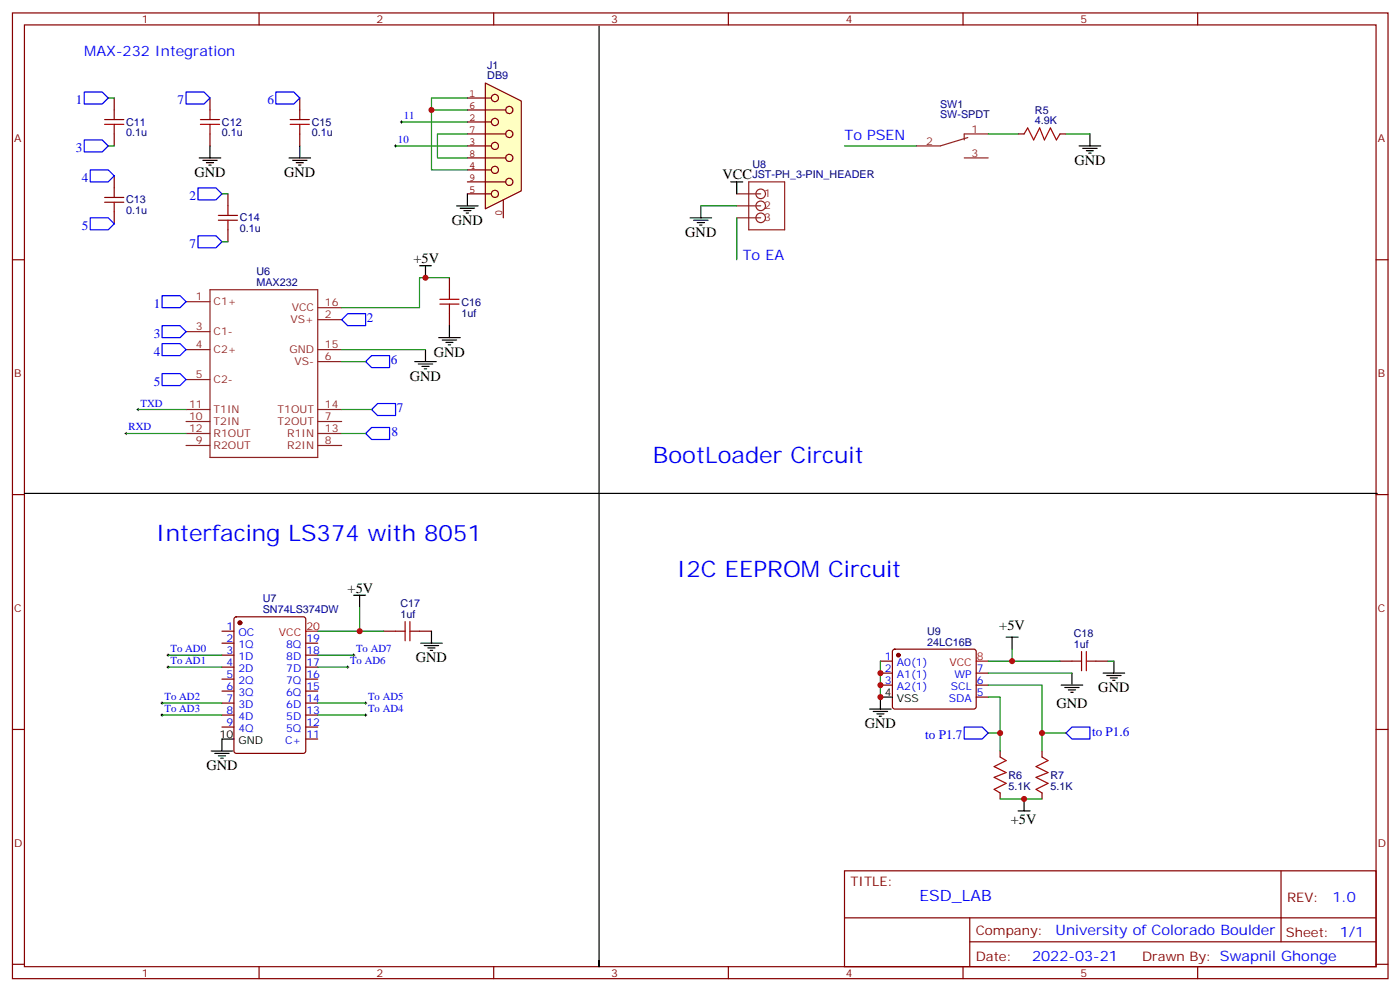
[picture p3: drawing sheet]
<svg xmlns="http://www.w3.org/2000/svg" width="413mm" height="292mm" viewBox="0 0 413 292" stroke-linecap="round" stroke-linejoin="round" font-family="sans-serif">
<g fill="none" stroke="#870000" stroke-width=".35">
<path d="M3.7 3.8h405.3v284.3h-405.3zM7.2 7.3h398.3v277.3h-398.3zM76.3 3.8v3.5M145.5 3.8v3.5M214.6 3.8v3.5M283.8 3.8v3.5M352.9 3.8v3.5M33.7 28.9v3.5M33.7 39.4v3.6M61.9 28.9v3.5M61.9 39.4v3.6M88.3 28.9v3.5"/>
<path d="M88.3 39.4v3.6M33.7 51.8v3.5M67.2 57.1v3.5M3.7 76.5h3.5M33.7 62.4v3.5M67.2 67.7v3.5M405.5 76.5h3.5M3.7 145.6h3.5M405.5 145.6h3.5M3.7 214.8h3.5M405.5 214.8h3.5M248.8 256.4h156.7v28.2h-156.7z"/>
<path d="M377.5 256.4v20.9M248.9 270.2h156.5M285.8 277.3h119.6M285.8 270.2v14.2M3.7 283.9h3.5M76.3 284.6v3.5M145.5 284.6v3.5M214.6 284.6v3.5M283.8 284.6v3.5M352.9 284.6v3.5M405.5 283.9h3.5"/>
</g>
<g fill="none" stroke="#8c2424" stroke-width=".35">
<path d="M54.8 97.6h7.1M54.8 88.8h7.1M61.9 85.3h31.7v49.4h-31.7zM93.6 94.1h7.1M93.6 90.6h7.1M54.8 102.9h7.1M54.8 111.8h7.1M93.6 102.9h7.1M93.6 106.5h7.1M54.8 120.6h7.1M54.8 124.1h7.1M54.8 127.6h7.1"/>
<path d="M54.8 131.2h7.1M93.6 120.6h7.1M93.6 124.1h7.1M93.6 127.6h7.1M93.6 131.2h7.1"/>
</g>
<g fill="none" stroke="#a10000" stroke-width=".35">
<path d="M30.8 36.6h5.7M30.8 35.2h5.7M33.7 32.4v2.8M33.7 36.6v2.8M59.1 36.6h5.6M59.1 35.2h5.6M61.9 32.4v2.8M61.9 36.6v2.8M85.5 36.6h5.7M85.5 35.2h5.7M88.3 32.4v2.8M88.3 36.6v2.8"/>
<path d="M30.8 59.5h5.7M30.8 58.1h5.7M33.7 55.3v2.8M33.7 59.5v2.9M64.3 64.8h5.7M64.3 63.4h5.7M67.2 60.6v2.8M67.2 64.8v2.9"/>
</g>
<path d="M143 24.4l10.6 5.3v26.5l-10.6 5.3z" fill="#ffffc2" stroke="#850000" stroke-width=".35"/>
<g fill="none" stroke="#850000" stroke-width=".35">
<path d="M137.7 28.9h7.1M137.7 35.9h7.1M137.7 32.4h11.3M137.7 39.4h11.3M146.9 35.9a1.06 1.06 0 0 0-1.5-.9 1.06 1.06 0 0 0-.2 1.8 1.06 1.06 0 0 0 1.7-.7M146.9 28.9a1.06 1.06 0 0 0-1.5-1 1.06 1.06 0 0 0-.2 1.8 1.06 1.06 0 0 0 1.7-.7M151.1 39.4a1.06 1.06 0 0 0-1.5-.9 1.06 1.06 0 0 0-.2 1.8 1.06 1.06 0 0 0 1.7-.7M151.1 32.4a1.06 1.06 0 0 0-1.5-1 1.06 1.06 0 0 0-.2 1.8 1.06 1.06 0 0 0 1.7-.6M137.7 43h7.1M137.7 50h7.1M137.7 57.1h7.1M137.7 46.5h11.3"/>
<path d="M137.7 53.6h11.3M146.9 57.1a1.06 1.06 0 0 0-1.5-1 1.06 1.06 0 0 0-.2 1.8 1.06 1.06 0 0 0 1.7-.6M146.9 50a1.06 1.06 0 0 0-1.5-.9 1.06 1.06 0 0 0-.2 1.8 1.06 1.06 0 0 0 1.7-.7M146.9 43a1.06 1.06 0 0 0-1.5-1 1.06 1.06 0 0 0-.2 1.8 1.06 1.06 0 0 0 1.7-.6M148.3 58.8v5.3M151.1 53.6a1.06 1.06 0 0 0-1.5-1 1.06 1.06 0 0 0-.2 1.8 1.06 1.06 0 0 0 1.7-.7M151.1 46.5a1.06 1.06 0 0 0-1.5-1 1.06 1.06 0 0 0-.2 1.8 1.06 1.06 0 0 0 1.7-.6"/>
</g>
<g fill="none" stroke="#000" stroke-width=".35">
<path d="M176.5 7.7v276.9v-1.7M321.2 39.4v3.6M58.7 46.5h6.4M59.8 47.2h4.2M60.8 47.9h2.1M61.5 48.6h.7M61.9 43v3.5M85.2 46.5h6.3M86.2 47.2h4.3M87.3 47.9h2.1M88 48.6h.7M88.3 43v3.5"/>
<path d="M137.7 57.1v3.5M215.3 53.6h3.6M217.1 53.6v3.5M318 43h6.3M319.1 43.7h4.2M320.1 44.4h2.1M320.8 45.1h.7M123.6 78.2h3.5M125.4 78.2v3.6M134.5 60.6h6.4M135.6 61.3h4.2M136.7 62h2.1"/>
<path d="M137.4 62.7h.7M203.3 64.1h6.4M204.4 64.8h4.2M205.5 65.5h2.1M206.2 66.3h.7M206.5 60.6v3.5M129.3 99.4h6.3M132.4 95.9v3.5M122.2 106.5h6.4M123.3 107.2h4.2M124.3 107.9h2.1M125 108.6h.7"/>
<path d="M125.4 102.9v3.6M130.3 100.1h4.2M131.4 100.8h2.1M132.1 101.5h.7M7.2 145.3h398.6M104.2 175.3h3.5M106 175.3v3.5M124 189.4h6.3M125 190.1h4.3M126.1 190.8h2.1M126.8 191.5h.7M127.1 185.8v3.6"/>
<path d="M296.5 187.6h3.5M298.2 187.6v3.5M315.9 198.2v3.5M325 198.2h6.4M326.1 198.9h4.2M327.2 199.6h2.1M328.2 194.7v3.5M68.9 217.6h-3.5v3.5M256.3 208.8h6.3M257.3 209.5h4.2M258.4 210.2h2.1M259.1 210.9h.7"/>
<path d="M263 205.2h-3.6v3.6M312.7 201.7h6.4M313.8 202.4h4.2M314.8 203.1h2.1M315.5 203.8h.7M327.9 200.3h.7M62.2 221.1h6.4M63.3 221.8h4.2M64.3 222.5h2.2M65.1 223.2h.7M300 238.8h3.5M301.8 235.2v3.6"/>
</g>
<g fill="none" stroke="#00f" stroke-width=".35">
<path d="M24.8 27.1h5.3l1.8 1.8-1.8 1.7h-5.3zM54.8 27.1h5.3l1.8 1.8-1.8 1.7h-5.3zM81.3 27.1h5.3l1.7 1.8-1.7 1.7h-5.3zM24.8 41.2h5.3l1.8 1.8-1.8 1.7h-5.3zM26.6 50h5.3l1.8 1.8-1.8 1.8h-5.3zM58.3 55.3h5.3l1.8 1.8-1.8 1.7h-5.3zM26.6 64.1h5.3l1.8 1.8-1.8 1.8h-5.3zM58.3 69.4h5.3l1.8 1.8-1.8 1.8h-5.3zM47.8 87.1h5.3l1.7 1.7-1.7 1.8h-5.3zM47.8 95.9h5.3l1.7 1.7-1.7 1.8h-5.3zM100.7 94.1l1.7-1.7h5.3v3.5h-5.3zM47.8 101.2h5.3l1.7 1.7-1.7 1.8h-5.3z"/>
<path d="M47.8 110h5.3l1.7 1.8-1.7 1.7h-5.3zM107.7 106.5l1.8-1.8h5.3v3.5h-5.3zM107.7 127.6l1.8-1.7h5.3v3.5h-5.3zM109.5 120.6l1.8-1.8h5.3v3.5h-5.3zM284.1 214.1h5.3l1.8 1.7-1.8 1.8h-5.3zM314.1 215.8l1.8-1.7h5.3v3.5h-5.3z"/>
</g>
<g fill="none" stroke="#008700" stroke-width=".35">
<path d="M31.9 28.9h1.8M118.3 35.9h19.4M127.1 32.4h10.6M137.7 39.4h-8.8v7.1h8.8M137.7 28.9h-10.6v21.1h10.6M291.2 39.4h8.8M314.1 39.4h7.1M31.9 43h1.8M65.4 57.1h1.8M116.6 43h21.1M248.8 43h21.2M65.4 71.2h1.8"/>
<path d="M206.5 60.6h10.6M217.1 64.1v12.4M132.4 81.8h-8.8v8.8h-22.9M100.7 106.5h7M100.7 102.9h24.7M37.2 127.6h17.6M40.7 120.6h14.1M100.7 127.6h7M100.7 120.6h8.8M106 178.8v7M49.5 192.9h15.9M49.5 196.4h15.9"/>
<path d="M93.6 185.8h19.4M93.6 192.9h10.6M93.6 196.4h8.8M259.4 194.7v10.5M291.2 194.7h21.1M291.2 198.2h24.7M298.2 191.1v3.6M326.5 194.7h1.7M47.8 207h17.6M47.8 210.5h17.6M93.6 207h14.1M93.6 210.5h14.1"/>
<path d="M291.2 205.2h3.5v15.9M291.2 201.7h15.9v19.4M291.2 215.8h3.5M307.1 215.8h7M294.7 235.2h12.4"/>
</g>
<g fill="none" stroke="#a10000" stroke-width=".35">
<path d="M301.8 39.4l1-1.7 1.8 3.5 1.8-3.5 1.4 3.5 1.7-3.5 1.8 3.5 1-1.8M129.6 89.5h5.7M129.6 88.1h5.7M132.4 85.3v2.8M132.4 89.5v2.9M116.6 185.8h2.8M119.4 183v5.7M120.8 185.8h2.8M120.8 183v5.7M315.9 194.7h2.8M318.7 191.8v5.7M320.1 194.7h2.8"/>
<path d="M320.1 191.8v5.7M294.7 222.9l1.8 1-3.6 1.8 3.6 1.8-3.6 1.4 3.6 1.7-3.6 1.8 1.8 1.1M307.1 222.9l1.7 1-3.5 1.8 3.5 1.8-3.5 1.4 3.5 1.7-3.5 1.8 1.8 1.1"/>
</g>
<g fill="none" stroke="#870000" stroke-width=".35">
<path d="M300 39.4h1.8M312.3 39.4h1.8M132.4 81.8v3.5M132.4 92.4v3.5M65.4 185.8h3.5M65.4 189.4h3.5M65.4 192.9h3.5M65.4 196.4h3.5M65.4 200h3.5M69.2 181.8l.4-.2h19.8l.6 .4 .1 39.1-.5 .7h-20l-.6-.4-.1-39.1zM90.1 189.4h3.5M90.1 192.9h3.5"/>
<path d="M90.1 196.4h3.5M90.1 200h3.5M113 185.8h3.6M123.6 185.8h3.5M259.4 194.7h3.6M259.4 198.2h3.6M263.2 191.3l.5-.2h23.2l.5 .2 .3 .5-.1 16.5-.7 .5-23.5-.1-.4-.6v-16.3zM287.7 198.2h3.5M312.3 194.7h3.6M322.9 194.7h3.6M65.4 203.5h3.5M65.4 207h3.5"/>
<path d="M65.4 210.5h3.5M65.4 214.1h3.5M90.1 203.5h3.5M90.1 207h3.5M90.1 210.5h3.5M90.1 214.1h3.5M90.1 217.6h3.5M259.4 201.7h3.6M287.7 201.7h3.5M287.7 205.2h3.5M294.7 221.1v1.8M294.7 233.5v1.7"/>
<path d="M307.1 221.1v1.8M307.1 233.5v1.7"/>
</g>
<g fill="none" stroke="#000" stroke-width=".29">
<path d="M118 35.9h.7M118.3 35.6v.7M116.2 43h.7M116.6 42.6v.7M36.8 127.6h.7M37.2 127.3v.7M40.4 120.6h.7M40.7 120.2v.7M49.2 192.9h.7M49.2 196.4h.7M49.5 192.5v.8M49.5 196.1v.7"/>
<path d="M102.1 196.4h.7M102.4 196.1v.7M103.9 192.9h.7M104.2 192.5v.8M47.4 207h.7M47.4 210.5h.7M47.8 206.7v.7M47.8 210.2v.7M107.4 207h.7M107.4 210.5h.7M107.7 206.7v.7M107.7 210.2v.7"/>
</g>
<g fill="#870000" stroke="#870000" stroke-width=".35">
<circle cx="70.7" cy="183.4" r=".53"/>
<circle cx="264.7" cy="192.9" r=".53"/>
</g>
<path d="M90.1 185.8h3.5M287.7 194.7h3.5" fill="none" stroke="#f00" stroke-width=".35"/>
<g fill="none" stroke="#8c2424" stroke-width=".35">
<path d="M291.2 39.4h-7.1v1.8M217.1 57.1h7.1M220.6 53.6h10.6v14.1h-10.6zM284.1 46.5h7.1M285.2 40.5l-8.1 2.5h-7.1M217.1 60.6h7.1M217.1 64.1h7.1"/>
<circle cx="224.2" cy="57.1" r="1.41"/>
<circle cx="224.2" cy="64.1" r="1.41"/>
<circle cx="224.2" cy="60.6" r="1.41"/>
</g>
<g fill="#c00">
<circle cx="125.4" cy="81.8" r=".88"/>
<circle cx="127.1" cy="32.4" r=".88"/>
<circle cx="106" cy="185.8" r=".88"/>
<circle cx="298.2" cy="194.7" r=".88"/>
<circle cx="259.4" cy="198.2" r=".88"/>
<circle cx="259.4" cy="205.2" r=".88"/>
<circle cx="259.4" cy="201.7" r=".88"/>
<circle cx="301.8" cy="235.2" r=".88"/>
<circle cx="294.7" cy="215.8" r=".88"/>
<circle cx="307.1" cy="215.8" r=".88"/>
</g>
<g font-size="6.7" fill="#00f">
<text x="192.4" y="136.5">BootLoader Circuit</text>
<text x="46" y="159.4">Interfacing LS374 with 8051</text>
<text x="199.5" y="170">I2C EEPROM Circuit</text>
</g>
<text font-size="4.6" fill="#00f" x="270.9" y="265.4">ESD_LAB</text>
<g font-size="4.2" fill="#00f">
<text x="24.8" y="16.5">MAX-232 Integration</text>
<text x="248.8" y="41.2">To PSEN</text>
<text x="218.9" y="76.5">To EA</text>
<text x="392.6" y="265.7">1.0</text>
<text x="311" y="275.2">University of Colorado Boulder</text>
<text x="304.1" y="283">2022-03-21</text>
</g>
<g font-size="4.2">
<text x="57.3" y="52.1">GND</text>
<text x="83.7" y="52.1">GND</text>
<text x="212.9" y="52.8">VCC</text>
<text x="316.6" y="48.6">GND</text>
<text x="133.1" y="66.3">GND</text>
<text x="201.9" y="69.8">GND</text>
<text x="121.8" y="77.5">+5V</text>
<text x="127.8" y="105.1">GND</text>
<text x="120.8" y="112.1">GND</text>
<text x="102.4" y="174.6">+5V</text>
<text x="294.5" y="185.5">+5V</text>
<text x="122.6" y="195">GND</text>
<text x="323.6" y="203.8">GND</text>
<text x="311.3" y="208.4">GND</text>
<text x="254.8" y="214.4">GND</text>
<text x="60.8" y="226.8">GND</text>
<text x="297.9" y="242.7">+5V</text>
</g>
<g font-size="3.9" fill="#00f">
<text x="22.4" y="30.6">1</text>
<text x="52.4" y="30.6">7</text>
<text x="78.8" y="30.6">6</text>
<text x="22.4" y="44.7">3</text>
<text x="24.1" y="53.6">4</text>
<text x="55.9" y="58.8">2</text>
<text x="24.1" y="67.7">5</text>
<text x="55.9" y="73">7</text>
<text x="45.3" y="90.6">1</text>
<text x="108.1" y="94.9">2</text>
<text x="45.3" y="99.4">3</text>
<text x="45.3" y="104.7">4</text>
<text x="115.2" y="107.2">6</text>
<text x="45.3" y="113.5">5</text>
<text x="117" y="121.3">7</text>
<text x="115.3" y="128.4">8</text>
<text x="272.6" y="217.6">to P1.7</text>
<text x="321.8" y="216.6">to P1.6</text>
</g>
<g font-size="3.9" fill="#800">
<text x="250.6" y="261">TITLE:</text>
<text x="379.2" y="265.7">REV:</text>
<text x="287.5" y="275.2">Company:</text>
<text x="378.9" y="275.8">Sheet: 1/1</text>
<text x="287.5" y="282.9">Date:</text>
<text x="336.6" y="282.9">Drawn By: Swapnil Ghonge</text>
</g>
<g font-size="3.2" fill="#800">
<text x="41.8" y="6.8">1</text>
<text x="110.9" y="6.8">2</text>
<text x="180.1" y="6.8">3</text>
<text x="249.2" y="6.8">4</text>
<text x="318.3" y="6.8">5</text>
<text x="4.2" y="41.9">A</text>
<text x="406" y="41.9">A</text>
<text x="4.2" y="111.1">B</text>
<text x="406" y="111.1">B</text>
<text x="4.2" y="180.2">C</text>
<text x="406" y="180.2">C</text>
<text x="4.2" y="249.3">D</text>
<text x="406" y="249.3">D</text>
<text x="41.8" y="287.6">1</text>
<text x="110.9" y="287.6">2</text>
<text x="180.1" y="287.6">3</text>
<text x="249.2" y="287.6">4</text>
<text x="318.3" y="287.6">5</text>
</g>
<g font-size="3.2" fill="#000080">
<text x="143.6" y="23.4">DB9</text>
<text x="143.6" y="20.2">J1</text>
<text x="277" y="34.7">SW-SPDT</text>
<text x="277" y="31.8">SW1</text>
<text x="305" y="33.5">R5</text>
<text x="37.2" y="40.1">0.1u</text>
<text x="37.2" y="37">C11</text>
<text x="65.4" y="40.1">0.1u</text>
<text x="65.4" y="37">C12</text>
<text x="91.9" y="40.1">0.1u</text>
<text x="91.9" y="37">C15</text>
<text x="305" y="36.6">4.9K</text>
<text x="221.7" y="52.5">JST-PH_3-PIN_HEADER</text>
<text x="221.7" y="49.4">U8</text>
<text x="37.2" y="59.9">C13</text>
<text x="37.2" y="63.1">0.1u</text>
<text x="70.7" y="65.2">C14</text>
<text x="70.7" y="68.4">0.1u</text>
<text x="75.6" y="81">U6</text>
<text x="75.6" y="84.2">MAX232</text>
<text x="136" y="90">C16</text>
<text x="136" y="93.2">1uf</text>
<text x="77.4" y="177.4">U7</text>
<text x="118" y="178.8">C17</text>
<text x="77.4" y="180.6">SN74LS374DW</text>
<text x="118" y="182">1uf</text>
<text x="273.2" y="190.1">24LC16B</text>
<text x="273.2" y="186.9">U9</text>
<text x="316.4" y="190.8">1uf</text>
<text x="316.4" y="187.6">C18</text>
<text x="297.2" y="232.5">5.1K</text>
<text x="297.2" y="229.3">R6</text>
<text x="309.5" y="232.5">5.1K</text>
<text x="309.5" y="229.3">R7</text>
</g>
<g font-size="3.2" fill="#840000">
<text x="138.3" y="28.5">1</text>
<text x="138.3" y="35.6">2</text>
<text x="138.3" y="32">6</text>
<text x="138.3" y="39.1">7</text>
<text x="138.3" y="42.6">3</text>
<text x="138.3" y="46.1">8</text>
<text x="138.3" y="49.7">4</text>
<text x="138.3" y="53.2">9</text>
<text x="138.3" y="56.7">5</text>
<text x="148" y="63.6" transform="rotate(-90 148 63.6)">0</text>
</g>
<g font-size="3.2" fill="#00f">
<text x="119" y="35">11</text>
<text x="117.3" y="42.1">10</text>
<text x="41.4" y="119.7">TXD</text>
<text x="37.9" y="126.8">RXD</text>
<text x="66.7" y="185.5">1</text>
<text x="66.7" y="189">2</text>
<text x="70.2" y="187.3">OC</text>
<text x="70.2" y="190.8">1Q</text>
<text x="84.3" y="190.8">8Q</text>
<text x="90.3" y="189">19</text>
<text x="50.2" y="192">To AD0</text>
<text x="50.2" y="195.5">To AD1</text>
<text x="66.7" y="192.5">3</text>
<text x="66.7" y="196.1">4</text>
<text x="70.2" y="194.3">1D</text>
<text x="70.2" y="197.8">2D</text>
<text x="84.3" y="197.8">7D</text>
<text x="84.3" y="194.3">8D</text>
<text x="90.3" y="196.1">17</text>
<text x="90.3" y="192.5">18</text>
<text x="103.2" y="195.5">To AD6</text>
<text x="104.9" y="192">To AD7</text>
<text x="260.8" y="194.3">1</text>
<text x="260.8" y="197.8">2</text>
<text x="264.3" y="196.1">A0(1)</text>
<text x="287.8" y="197.8">7</text>
<text x="66.7" y="199.6">5</text>
<text x="66.7" y="203.1">6</text>
<text x="70.2" y="201.4">2Q</text>
<text x="84.3" y="201.4">7Q</text>
<text x="90.3" y="203.1">15</text>
<text x="90.3" y="199.6">16</text>
<text x="260.8" y="201.4">3</text>
<text x="264.3" y="199.6">A1(1)</text>
<text x="264.3" y="203.1">A2(1)</text>
<text x="280.2" y="203.1">SCL</text>
<text x="281.3" y="199.6">WP</text>
<text x="287.8" y="201.4">6</text>
<text x="48.5" y="206.1">To AD2</text>
<text x="48.5" y="209.7">To AD3</text>
<text x="66.7" y="206.7">7</text>
<text x="70.2" y="204.9">3Q</text>
<text x="70.2" y="208.4">3D</text>
<text x="84.3" y="204.9">6Q</text>
<text x="84.3" y="208.4">6D</text>
<text x="90.3" y="206.7">14</text>
<text x="108.4" y="209.7">To AD4</text>
<text x="108.4" y="206.1">To AD5</text>
<text x="279.6" y="206.7">SDA</text>
<text x="287.8" y="204.9">5</text>
<text x="66.7" y="210.2">8</text>
<text x="66.7" y="213.7">9</text>
<text x="70.2" y="211.9">4D</text>
<text x="70.2" y="215.5">4Q</text>
<text x="84.3" y="215.5">5Q</text>
<text x="84.3" y="211.9">5D</text>
<text x="90.3" y="213.7">12</text>
<text x="90.3" y="210.2">13</text>
<text x="84" y="219">C+</text>
<text x="90.3" y="217.2">11</text>
</g>
<g font-size="3.2" fill="#8d2323">
<text x="286.2" y="39.1">1</text>
<text x="272.9" y="42.6">2</text>
<text x="286.2" y="46.1">3</text>
<text x="225.2" y="58.1">1</text>
<text x="225.2" y="61.7">2</text>
<text x="225.2" y="65.2">3</text>
<text x="57.7" y="88.5">1</text>
<text x="62.9" y="89.9">C1+</text>
<text x="85.6" y="95.2">VS+</text>
<text x="86" y="91.7">VCC</text>
<text x="95.7" y="93.8">2</text>
<text x="95.7" y="90.2">16</text>
<text x="57.7" y="97.3">3</text>
<text x="62.9" y="98.7">C1-</text>
<text x="57.7" y="102.6">4</text>
<text x="62.9" y="104">C2+</text>
<text x="85.3" y="104">GND</text>
<text x="86.8" y="107.5">VS-</text>
<text x="95.7" y="102.6">15</text>
<text x="95.7" y="106.1">6</text>
<text x="57.7" y="111.4">5</text>
<text x="62.9" y="112.8">C2-</text>
<text x="55.7" y="123.8">10</text>
<text x="55.7" y="120.2">11</text>
<text x="62.9" y="125.2">T2IN</text>
<text x="62.9" y="121.6">T1IN</text>
<text x="81.8" y="121.6">T1OUT</text>
<text x="81.8" y="125.2">T2OUT</text>
<text x="95.7" y="120.2">14</text>
<text x="95.7" y="123.8">7</text>
<text x="55.7" y="127.3">12</text>
<text x="57.7" y="130.8">9</text>
<text x="62.9" y="128.7">R1OUT</text>
<text x="84.6" y="128.7">R1IN</text>
<text x="95.7" y="127.3">13</text>
<text x="95.7" y="130.8">8</text>
<text x="62.9" y="132.2">R2OUT</text>
<text x="84.6" y="132.2">R2IN</text>
</g>
<g font-size="3.2" fill="#f00">
<text x="90.3" y="185.5">20</text>
<text x="82.2" y="187.3">VCC</text>
<text x="279.7" y="196.1">VCC</text>
<text x="287.8" y="194.3">8</text>
</g>
<g font-size="3.2">
<text x="260.8" y="204.9">4</text>
<text x="264.3" y="206.7">VSS</text>
<text x="64.7" y="217.2">10</text>
<text x="70.2" y="219">GND</text>
</g>
</svg>
